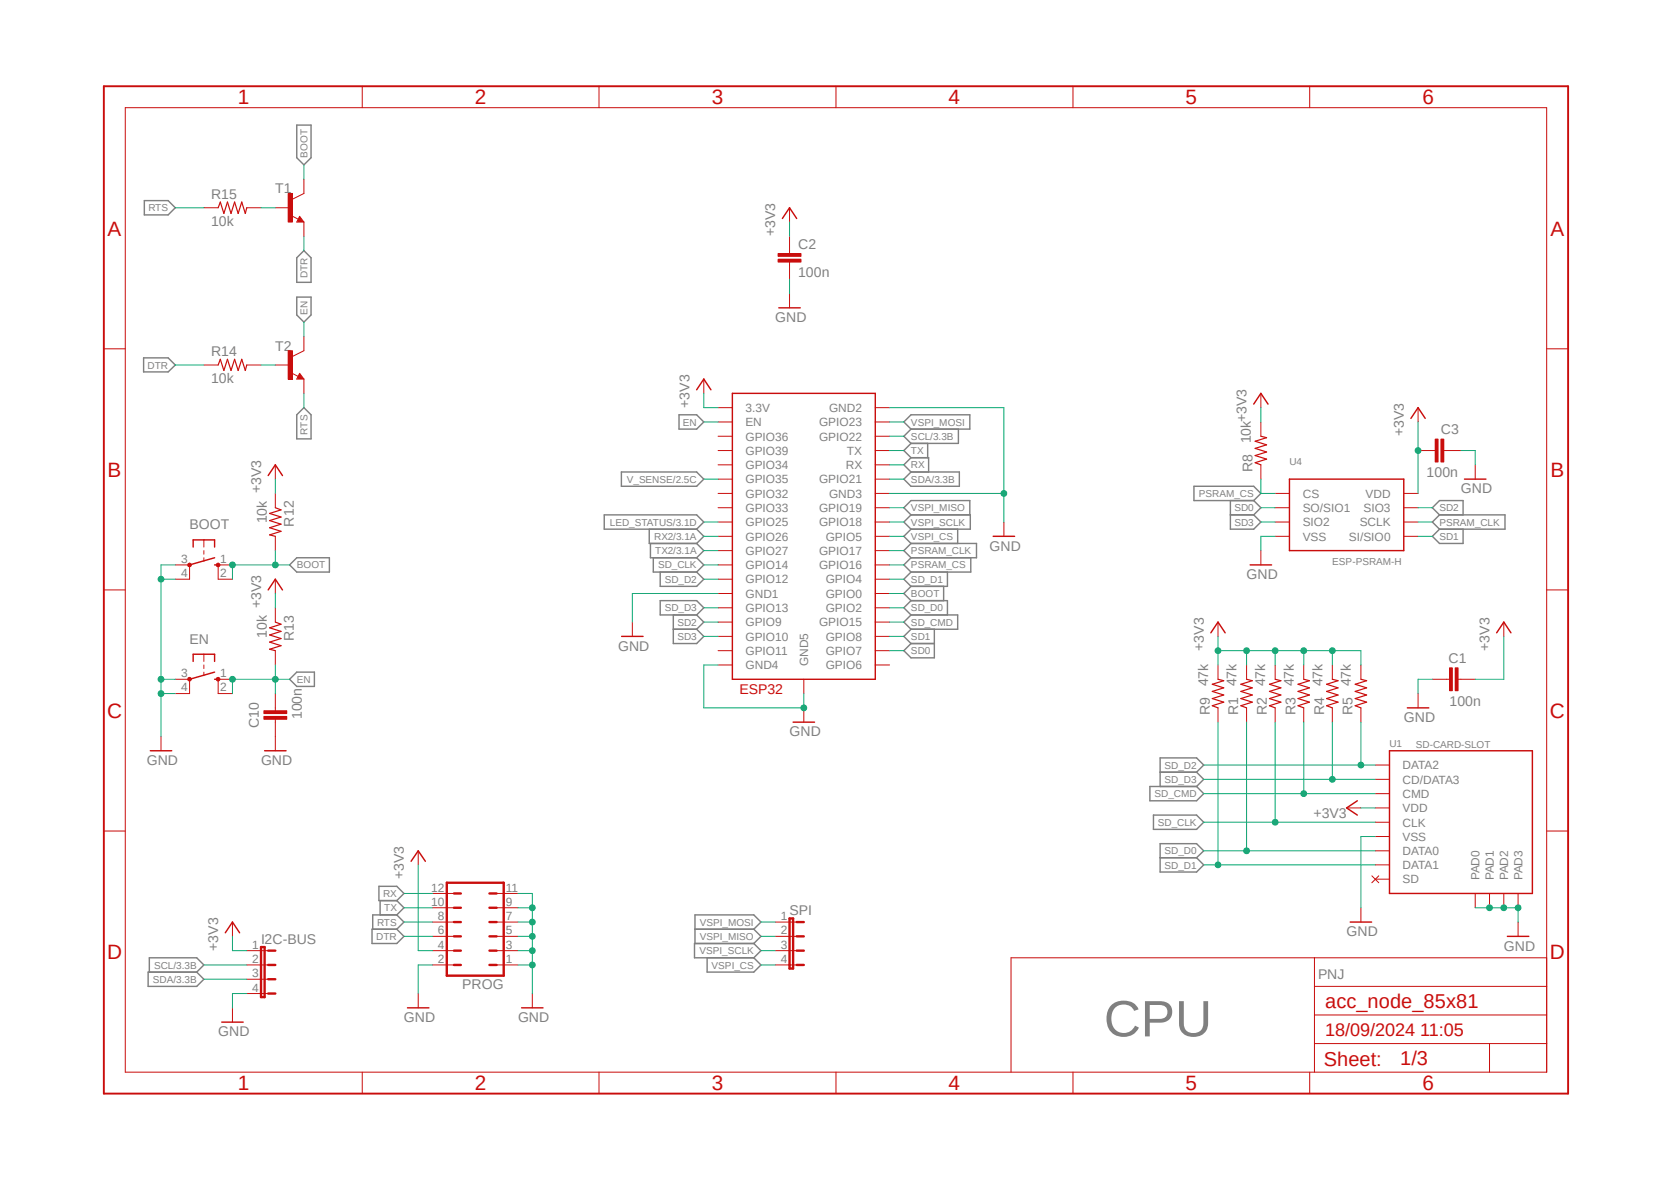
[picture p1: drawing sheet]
<svg xmlns="http://www.w3.org/2000/svg" width="297mm" height="210mm" viewBox="0 0 297 210" stroke-linecap="round" stroke-linejoin="round" font-family="sans-serif">
<path d="M17.9 15l261.2 179.9M279.1 15l-261.2 179.9" fill="none" stroke="#fff" stroke-width=".18"/>
<g fill="none" stroke="#808080" stroke-width=".25">
<path d="M25.7 35.6h4.2l1.3 1.3-1.3 1.3h-4.2zM52.7 22.2h2.6v5.8l-1.3 1.3-1.3-1.3zM52.7 52.8h2.6v3.2l-1.3 1.2-1.3-1.2zM52.7 45.8l1.3-1.3 1.3 1.3v4.4h-2.6zM25.5 63.6h4.4l1.3 1.3-1.3 1.2h-4.4zM52.7 73.7l1.3-1.3 1.3 1.3v4.3h-2.6zM120.7 73.7h3.1l1.3 1.3-1.3 1.2h-3.1zM160.7 75l1.2-1.3h10.5v2.5h-10.5zM161.9 76.2l-1.2 1.3 1.2 1.3M161.9 78.8l-1.2 1.3 1.2 1.2M164.9 78.8v2.5M170.3 76.2v2.6h-8.4"/>
<path d="M107.4 91.5h16.4l1.3 1.3-1.3 1.2h-16.4zM110.4 83.9h13.4l1.3 1.2-1.3 1.3h-13.4zM115.4 94v2.6h8.4M115.6 96.6v2.5h8.2M116.1 99.1v2.5h7.7M123.8 99.1l1.3 1.3-1.3 1.2M123.8 96.6l1.3 1.2-1.3 1.3M123.8 94l1.3 1.3-1.3 1.3M161.9 83.9h8.6v2.5h-8.6l-1.2-1.3zM161.9 81.3l-1.2 1.3 1.2 1.3M161.9 81.3h3.2v2.6M161.9 96.6h11.7v2.5h-11.7"/>
<path d="M161.9 91.5h10.6v2.5h-10.6M161.9 91.5l-1.2-1.3 1.2-1.3h10.5v2.6M161.9 99.1l-1.2 1.3 1.2 1.2M161.9 96.6l-1.2 1.2 1.2 1.3M161.9 94l-1.2 1.3 1.2 1.3M161.9 91.5l-1.2 1.3 1.2 1.2M170.2 94v2.6M172.6 99.1v2.5h-10.7M212.2 86.4h10.6l1.3 1.3-1.3 1.2h-10.6zM218.7 88.9v5.1h4.1l1.3-1.2-1.3-1.3M218.7 91.5h4.1M222.8 88.9l1.3 1.3-1.3 1.3"/>
<path d="M255.9 94l-1.3 1.3 1.3 1.3h4.2v-2.6M255.9 91.5h11.6v2.5h-11.6M255.9 91.5l-1.3-1.3 1.3-1.3h4.2v2.6M255.9 91.5l-1.3 1.3 1.3 1.2M51.5 100.4l1.2-1.3h5.8v2.5h-5.8zM52.7 119.4h3.2v2.6h-3.2l-1.2-1.3zM117.3 101.6v2.6h6.5l1.3-1.3-1.3-1.3M117.3 106.7h6.5l1.3 1.3-1.3 1.3h-6.5zM119.7 109.3v5h4.1l1.3-1.2-1.3-1.3M119.7 111.8h4.1M123.8 109.3l1.3 1.2-1.3 1.3M161.9 109.3h8.3v2.5h-8.3"/>
<path d="M161.9 106.7h6.5v2.6M161.9 106.7l-1.2 1.3 1.2 1.3M161.9 101.6l-1.2 1.3 1.2 1.3M161.9 104.2l-1.2 1.3 1.2 1.2M161.9 109.3l-1.2 1.2 1.2 1.3M161.9 114.3h4.2M161.9 111.8l-1.2 1.3 1.2 1.2M166.1 111.8v5.1h-4.2l-1.2-1.3 1.2-1.3M167.7 104.2v2.5M168.4 101.6v2.6h-6.5M204.4 139.7h8.3l1.3 1.3-1.3 1.3h-8.3zM206.2 137.2h6.5"/>
<path d="M212.7 137.2l1.3-1.3-1.3-1.2h-6.5v5M212.7 137.2l1.3 1.3-1.3 1.2M67.4 157.5h3.1l1.3 1.2-1.3 1.3h-3.1zM205 144.8h7.7l1.3 1.3-1.3 1.3h-7.7zM206.2 149.9h6.5l1.3 1.3-1.3 1.2 1.3 1.3-1.3 1.2h-6.5zM206.2 152.4h6.5M26.3 172.7h8.7l1.2 1.3-1.2 1.3h-8.7zM26.5 172.7v-2.5h8.5l1.2 1.2-1.2 1.3M66.1 165.1h4.4l1.3 1.3-1.3 1.2h-4.4zM67.6 160v2.6M70.5 160l1.3 1.3-1.3 1.3M70.5 162.6l1.3 1.2-1.3 1.3"/>
<path d="M70.5 162.6h-4.2v2.5M123.5 165.1h10.5M125.7 170.2v2.5h8.3l1.3-1.3-1.3-1.2M134 167.6h-10.6v2.6h10.6M134 165.1l1.3-1.3-1.3-1.2h-10.5v5M134 167.6l1.3 1.3-1.3 1.3M134 165.1l1.3 1.3-1.3 1.2"/>
</g>
<g fill="none" stroke="#c90d0c" stroke-width=".18">
<path d="M22.3 19.1h252.6v171.4h-252.6zM64.4 15.3v3.8M106.5 15.3v3.8M148.6 15.3v3.8M190.7 15.3v3.8M232.8 15.3v3.8M18.5 62h3.8M274.9 62h3.8M18.5 104.8h3.8M221.6 118.2v2.5M226.7 118.2v2.5M231.7 118.2v2.5"/>
<path d="M236.8 118.2v2.5M241.9 118.2v2.5M274.9 104.8h3.8M221.6 125.8v2.5M226.7 125.8v2.5M231.7 125.8v2.5M236.8 125.8v2.5M241.9 125.8v2.5M244.4 135.9h2.6M244.4 138.5h2.6M257.1 120.7h.5M259.2 120.7h.5"/>
<path d="M18.5 147.7h3.8M239.4 143.6h2.5M244.4 141h2.6M244.4 143.6h2.6M244.4 146.1h2.6M244.4 148.6h2.6M244.4 151.2h2.6M244.4 153.7h2.6M244.4 156.2h2.6M262.2 158.7v2.6M264.8 158.7v2.6M267.3 158.7v2.6"/>
<path d="M269.8 158.7v2.6M274.9 147.7h3.8M233.6 170.2v20.3M233.6 175.3h41.3M269.8 163.8v2.6M274.9 170.2h-95.2v20.3M64.4 190.5v3.8M106.5 190.5v3.8M148.6 190.5v3.8M190.7 190.5v3.8M232.8 190.5v3.8M233.6 185.4h41.3"/>
<path d="M233.6 180.3h41.3M264.8 185.4v5.1"/>
</g>
<path d="M247 133.4h25.4v25.3h-25.4zM241.3 142.3l-1.9 1.3 1.9 1.2M267.9 166.4h3.8" fill="none" stroke="#c90d0c" stroke-width=".25"/>
<path d="M18.5 15.3h260.2v179h-260.2z" fill="none" stroke="#c90d0c" stroke-width=".34"/>
<path d="M221.6 120.7l1 .2-2 .7 2 .6-2 .7 2 .6-2 .6 2 .7-2 .6 1 .4M226.7 120.7l1 .2-2.1 .7 2.1 .6-2.1 .7 2.1 .6-2.1 .6 2.1 .7-2.1 .6 1.1 .4M231.7 120.7l1 .2-2 .7 2 .6-2 .7 2 .6-2 .6 2 .7-2 .6 1 .4M236.8 120.7l1 .2-2 .7 2 .6-2 .7 2 .6-2 .6 2 .7-2 .6 1 .4M241.9 120.7l1 .2-2 .7 2 .6-2 .7 2 .6-2 .6 2 .7-2 .6 1 .4" fill="none" stroke="#c90d0c" stroke-width=".21"/>
<path d="M258.7 118.7h.5v4h-.5z" fill-rule="evenodd" fill="#c90d0c"/>
<path d="M258.7 118.7h.5v4h-.5z" fill="none" stroke="#c90d0c" stroke-width=".18"/>
<path d="M257.6 118.7h.5v4h-.5z" fill-rule="evenodd" fill="#c90d0c"/>
<g fill="none" stroke="#c90d0c" stroke-width=".18">
<path d="M140.3 44.5v.5M140.3 46.6v.5M125.1 67.4v2.5M127.6 77.5h2.6M127.6 75h2.6M127.6 72.4h2.6M155.6 77.5h2.5M155.6 75h2.5M155.6 72.4h2.5M127.6 97.8h2.6M127.6 95.3h2.6M127.6 92.8h2.6"/>
<path d="M127.6 90.2h2.6M127.6 87.7h2.6M127.6 85.1h2.6M127.6 82.6h2.6M127.6 80.1h2.6M155.6 97.8h2.5M155.6 95.3h2.5M155.6 92.8h2.5M155.6 90.2h2.5M155.6 87.7h2.5M155.6 85.1h2.5M155.6 82.6h2.5"/>
<path d="M155.6 80.1h2.5M127.6 118.2h2.6M127.6 115.6h2.6M127.6 113.1h2.6M127.6 110.5h2.6M127.6 108h2.6M127.6 105.5h2.6M127.6 102.9h2.6M127.6 100.4h2.6M155.6 118.2h2.5M155.6 115.6h2.5M155.6 113.1h2.5"/>
<path d="M155.6 110.5h2.5M155.6 108h2.5M155.6 105.5h2.5M155.6 102.9h2.5M155.6 100.4h2.5M257.6 118.7h.5v4h-.5zM142.9 120.7v2.5M142.9 125.8v2.5M252.1 123.2v2.6M254.6 120.7h2.5M259.7 120.7h2.5M243.8 155.6l1.3 1.2"/>
<path d="M245.1 155.6l-1.3 1.2"/>
</g>
<path d="M123.8 69.3l1.3-1.9 1.3 1.9M130.2 69.9h25.4v50.8h-25.4zM141 128.3h3.8M250.1 125.8h3.9" fill="none" stroke="#c90d0c" stroke-width=".25"/>
<path d="M138.3 46.1h4.1v.5h-4.1z" fill-rule="evenodd" fill="#c90d0c"/>
<path d="M138.3 46.1h4.1v.5h-4.1z" fill="none" stroke="#c90d0c" stroke-width=".18"/>
<path d="M138.3 45h4.1v.6h-4.1z" fill-rule="evenodd" fill="#c90d0c"/>
<g fill="none" stroke="#c90d0c" stroke-width=".18">
<path d="M140.3 36.9v2.6M138.3 45h4.1v.6h-4.1zM140.3 42v2.5M140.3 47.1v2.5M140.3 52.2v2.5M226.7 87.7h2.5M226.7 90.2h2.5M226.7 92.8h2.5M226.7 95.3h2.5M249.5 87.7h2.6M249.5 90.2h2.6M249.5 92.8h2.6"/>
<path d="M249.5 95.3h2.6M254.6 80.1h.5M256.6 80.1h.5M74.3 151.2v2.5M76.9 158.7h3.8M88.3 158.7h3.8M41.3 163.8v2.6M41.3 179.1v2.5M43.9 174h3.8M43.9 171.4h3.8M43.9 168.9h3.8M43.9 176.5h3.8"/>
<path d="M74.3 176.5v2.6M76.9 171.4h3.8M76.9 168.9h3.8M76.9 166.4h3.8M76.9 163.8h3.8M76.9 161.3h3.8M88.3 171.4h3.8M88.3 168.9h3.8M88.3 166.4h3.8M88.3 163.8h3.8M88.3 161.3h3.8M94.6 176.5v2.6"/>
</g>
<path d="M139.1 38.8l1.2-1.9 1.3 1.9M138.4 54.7h3.8M229.2 85.1h20.3v12.7h-20.3zM73.1 153l1.2-1.8 1.3 1.8M40 165.7l1.3-1.9 1.3 1.9M72.4 179.1h3.8M92.7 179.1h3.8M39.4 181.6h3.8" fill="none" stroke="#c90d0c" stroke-width=".25"/>
<g fill="none" stroke="#c90d0c" stroke-width=".42">
<path d="M79.4 156.8h10.1v16.6h-10.1zM80.7 158.7h1.2M87 158.7h1.3M46.4 168.3h.6v8.9h-.6zM47.7 174h1.2M47.7 171.4h1.2M47.7 168.9h1.2M47.7 176.5h1.2M80.7 171.4h1.2M80.7 168.9h1.2M80.7 166.4h1.2M80.7 163.8h1.2"/>
<path d="M80.7 161.3h1.2M87 171.4h1.3M87 168.9h1.3M87 166.4h1.3M87 163.8h1.3M87 161.3h1.3"/>
</g>
<path d="M255.1 78h.5v4.1h-.5z" fill-rule="evenodd" fill="#c90d0c"/>
<path d="M255.1 78h.5v4.1h-.5z" fill="none" stroke="#c90d0c" stroke-width=".18"/>
<path d="M256.1 78h.5v4.1h-.5z" fill-rule="evenodd" fill="#c90d0c"/>
<g fill="none" stroke="#c90d0c" stroke-width=".18">
<path d="M224.1 69.9v2.5M224.1 75v2.5M252.1 72.4v2.6M256.1 78h.5v4.1h-.5zM36.2 95.9v1.3M36.2 97.8v.7M36.2 99.1v.6M224.1 82.6v2.5M224.1 97.8v2.6M252.1 80.1h2.5M257.1 80.1h2.6M262.2 82.6v2.5"/>
<path d="M33.7 100.4v2.5M38.8 100.4v2.5M216.5 110.5v2.6M216.5 118.2v2.5M267.3 110.5v2.6M216.5 125.8v2.5M241.9 161.3v2.5"/>
</g>
<path d="M222.8 71.8l1.3-1.9 1.3 1.9M250.8 74.3l1.3-1.9 1.2 1.9M34.3 97.2v-1.3h3.8v1.3M38.1 99.1l-4.4 1.3M260.3 85.1h3.8M38.1 100.4h.7M215.2 112.4l1.3-1.9 1.3 1.9M222.2 100.4h3.8M266 112.4l1.3-1.9 1.3 1.9M240 163.8h3.8" fill="none" stroke="#c90d0c" stroke-width=".25"/>
<path d="M224.1 77.5l1 .3-2 .6 2 .6-2 .7 2 .6-2 .6 2 .7-2 .6 1 .4M216.5 120.7l1 .2-2 .7 2 .6-2 .7 2 .6-2 .6 2 .7-2 .6 1 .4" fill="none" stroke="#c90d0c" stroke-width=".21"/>
<path d="M33.4 100.2l.3-.2 .2 .2 .1 .2-.1 .2h-.5z" fill-rule="evenodd" fill="#c90d0c"/>
<path d="M33.4 100.2l.3-.2 .2 .2 .1 .2-.1 .2h-.5z" fill="none" stroke="#c90d0c" stroke-width=".18"/>
<path d="M38.5 100.2l.3-.2 .2 .2 .1 .2-.1 .2h-.5z" fill-rule="evenodd" fill="#c90d0c"/>
<path d="M31.2 100.4h2.5M31.2 102.9h2.5M36.2 116.2v1.3M36.2 118.2v.6M36.2 119.4v.7M38.5 100.2l.3-.2 .2 .2 .1 .2-.1 .2h-.5zM38.8 100.4h2.5M38.8 102.9h2.5M33.7 120.7v2.5M38.8 120.7v2.5" fill="none" stroke="#c90d0c" stroke-width=".18"/>
<path d="M34.3 117.5v-1.3h3.8v1.3M38.1 119.4l-4.4 1.3M38.1 120.7h.7" fill="none" stroke="#c90d0c" stroke-width=".25"/>
<path d="M33.4 120.4h.5l.1 .3-.1 .2-.2 .1-.3-.1z" fill-rule="evenodd" fill="#c90d0c"/>
<path d="M33.4 120.4h.5l.1 .3-.1 .2-.2 .1-.3-.1z" fill="none" stroke="#c90d0c" stroke-width=".18"/>
<path d="M38.5 120.4h.5l.1 .3-.1 .2-.2 .1-.3-.1z" fill-rule="evenodd" fill="#c90d0c"/>
<g fill="none" stroke="#c90d0c" stroke-width=".18">
<path d="M51.8 38.3l1.2 .6M53.3 38.4l.7 1.1h-1.3zM54 34.4l-2 1M48.9 82.6v2.5M48.9 87.7v2.5M48.9 95.3v2.5M48.9 102.9v2.6M48.9 108v2.5M48.9 115.6v2.6M28.6 130.9v2.5M31.2 120.7h2.5M31.2 123.2h2.5"/>
<path d="M38.5 120.4h.5l.1 .3-.1 .2-.2 .1-.3-.1zM38.8 120.7h2.5M38.8 123.2h2.5"/>
</g>
<path d="M53.3 38.9l.1 .3h-.4l.3-.5 .5 .6h-.8M47.7 84.5l1.2-1.9 1.3 1.9M47.7 104.8l1.2-1.9 1.3 1.9M26.7 133.4h3.8" fill="none" stroke="#c90d0c" stroke-width=".25"/>
<path d="M48.9 90.2l1.1 .4-2.1 .6 2.1 .7-2.1 .6 2.1 .6-2.1 .7 2.1 .6-2.1 .6 1 .3M48.9 110.5l1.1 .4-2.1 .6 2.1 .7-2.1 .6 2.1 .7-2.1 .6 2.1 .6-2.1 .7 1 .2" fill="none" stroke="#c90d0c" stroke-width=".21"/>
<path d="M51.2 34.4h.8v5.1h-.8z" fill-rule="evenodd" fill="#c90d0c"/>
<path d="M48.9 36.9h2.6M51.2 34.4h.8v5.1h-.8zM54 31.8v2.6M54 39.5v2.5M51.8 66.3l1.2 .6M53.3 66.3l.7 1.1h-1.3zM54 62.3l-2 1" fill="none" stroke="#c90d0c" stroke-width=".18"/>
<path d="M53.3 66.8l.1 .3h-.4l.3-.5 .5 .6h-.8" fill="none" stroke="#c90d0c" stroke-width=".25"/>
<path d="M51.2 62.3h.8v5.1h-.8z" fill-rule="evenodd" fill="#c90d0c"/>
<g fill="none" stroke="#c90d0c" stroke-width=".18">
<path d="M36.2 36.9h2.6M43.9 36.9h2.5M54 59.8v2.5M36.2 64.9h2.6M43.9 64.9h2.5M48.9 64.9h2.6M51.2 62.3h.8v5.1h-.8zM54 67.4v2.5M178.4 92.8v2.5M112.4 110.5v2.6M48.9 125.8v.5M48.9 127.8v.5"/>
<path d="M137.8 168.9h3.8M137.8 166.4h3.8M137.8 163.8h3.8M137.8 171.4h3.8"/>
</g>
<path d="M38.8 36.9l.4-1 .6 2 .6-2 .7 2 .6-2 .6 2 .7-2 .6 2 .3-1M38.8 64.9l.4-1.1 .6 2 .6-2 .7 2 .6-2 .6 2 .7-2 .6 2 .3-.9" fill="none" stroke="#c90d0c" stroke-width=".21"/>
<path d="M176.5 95.3h3.8M110.5 113.1h3.8" fill="none" stroke="#c90d0c" stroke-width=".25"/>
<path d="M140.3 163.2h.7v8.9h-.7zM141.6 168.9h1.3M141.6 166.4h1.3M141.6 163.8h1.3M141.6 171.4h1.3" fill="none" stroke="#c90d0c" stroke-width=".42"/>
<path d="M46.9 126.3h4.1v.5h-4.1z" fill-rule="evenodd" fill="#c90d0c"/>
<path d="M46.9 126.3h4.1v.5h-4.1z" fill="none" stroke="#c90d0c" stroke-width=".18"/>
<path d="M46.9 127.3h4.1v.5h-4.1z" fill-rule="evenodd" fill="#c90d0c"/>
<path d="M46.9 127.3h4.1v.5h-4.1zM48.9 123.2v2.6M48.9 128.3v5.1" fill="none" stroke="#c90d0c" stroke-width=".18"/>
<path d="M47 133.4h3.8" fill="none" stroke="#c90d0c" stroke-width=".25"/>
<path d="M214 135.9h30.4M241.9 128.3v7.6" fill="none" stroke="#0dab76" stroke-width=".18"/>
<circle cx="241.9" cy="135.9" r=".51" fill="#0dab76"/>
<g fill="none" stroke="#0dab76" stroke-width=".18">
<path d="M125.1 102.9h2.5M214 138.5h30.4M236.8 128.3v10.2"/>
<circle cx="241.9" cy="135.9" r=".51"/>
</g>
<circle cx="236.8" cy="138.5" r=".51" fill="#0dab76"/>
<g fill="none" stroke="#0dab76" stroke-width=".18">
<path d="M125.1 108h2.5M221.6 128.3v22.9M214 151.2h30.4"/>
<circle cx="236.8" cy="138.5" r=".51"/>
</g>
<circle cx="221.6" cy="151.2" r=".51" fill="#0dab76"/>
<g fill="none" stroke="#0dab76" stroke-width=".18">
<path d="M158.1 108h2.6M216.5 128.3v25.4M214 153.7h30.4"/>
<circle cx="221.6" cy="151.2" r=".51"/>
</g>
<circle cx="216.5" cy="153.7" r=".51" fill="#0dab76"/>
<g fill="none" stroke="#0dab76" stroke-width=".18">
<path d="M140.3 39.5v2.5M125.1 69.9v2.5h2.5M252.1 75v12.7M158.1 102.9h2.6M74.3 153.7v15.2h2.6M41.3 166.4v2.5h2.6"/>
<circle cx="216.5" cy="153.7" r=".51"/>
</g>
<circle cx="252" cy="80.1" r=".51" fill="#0dab76"/>
<g fill="none" stroke="#0dab76" stroke-width=".18">
<path d="M224.1 72.4v2.6M216.5 113.1v5.1M216.5 115.6h25.4v2.6M241.9 143.6h2.5"/>
<circle cx="252" cy="80.1" r=".51"/>
</g>
<circle cx="216.5" cy="115.6" r=".51" fill="#0dab76"/>
<g fill="none" stroke="#0dab76" stroke-width=".18">
<path d="M236.8 115.6v2.6"/>
<circle cx="216.5" cy="115.6" r=".51"/>
</g>
<circle cx="236.8" cy="115.6" r=".51" fill="#0dab76"/>
<g fill="none" stroke="#0dab76" stroke-width=".18">
<path d="M231.7 115.6v2.6"/>
<circle cx="236.8" cy="115.6" r=".51"/>
</g>
<circle cx="231.7" cy="115.6" r=".51" fill="#0dab76"/>
<g fill="none" stroke="#0dab76" stroke-width=".18">
<path d="M226.7 115.6v2.6"/>
<circle cx="231.7" cy="115.6" r=".51"/>
</g>
<circle cx="226.6" cy="115.6" r=".51" fill="#0dab76"/>
<g fill="none" stroke="#0dab76" stroke-width=".18">
<path d="M221.6 115.6v2.6"/>
<circle cx="226.6" cy="115.6" r=".51"/>
</g>
<circle cx="221.6" cy="115.6" r=".51" fill="#0dab76"/>
<g fill="none" stroke="#0dab76" stroke-width=".18">
<path d="M48.9 85.1v2.6M48.9 105.5v2.5M267.3 113.1v7.6h-5.1M262.2 161.3h5.1"/>
<circle cx="221.6" cy="115.6" r=".51"/>
</g>
<circle cx="264.7" cy="161.3" r=".51" fill="#0dab76"/>
<g fill="none" stroke="#0dab76" stroke-width=".18">
<path d="M267.3 161.3h2.5"/>
<circle cx="264.7" cy="161.3" r=".51"/>
</g>
<circle cx="267.3" cy="161.3" r=".51" fill="#0dab76"/>
<g fill="none" stroke="#0dab76" stroke-width=".18">
<path d="M269.8 161.3v2.5"/>
<circle cx="267.3" cy="161.3" r=".51"/>
</g>
<circle cx="269.8" cy="161.3" r=".51" fill="#0dab76"/>
<g fill="none" stroke="#0dab76" stroke-width=".18">
<path d="M127.6 118.2h-2.5v7.6h17.8v-2.6M254.6 120.7h-2.5v2.5"/>
<circle cx="269.8" cy="161.3" r=".51"/>
</g>
<circle cx="142.9" cy="125.8" r=".51" fill="#0dab76"/>
<g fill="none" stroke="#0dab76" stroke-width=".18">
<path d="M140.3 49.6v2.6M92.1 158.7h2.5v17.8M43.9 176.5h-2.6v2.6M92.1 171.4h2.5"/>
<circle cx="142.9" cy="125.8" r=".51"/>
</g>
<circle cx="94.6" cy="171.4" r=".51" fill="#0dab76"/>
<g fill="none" stroke="#0dab76" stroke-width=".18">
<path d="M92.1 168.9h2.5"/>
<circle cx="94.6" cy="171.4" r=".51"/>
</g>
<circle cx="94.6" cy="168.9" r=".51" fill="#0dab76"/>
<g fill="none" stroke="#0dab76" stroke-width=".18">
<path d="M92.1 166.4h2.5"/>
<circle cx="94.6" cy="168.9" r=".51"/>
</g>
<circle cx="94.6" cy="166.4" r=".51" fill="#0dab76"/>
<g fill="none" stroke="#0dab76" stroke-width=".18">
<path d="M92.1 163.8h2.5"/>
<circle cx="94.6" cy="166.4" r=".51"/>
</g>
<circle cx="94.6" cy="163.8" r=".51" fill="#0dab76"/>
<g fill="none" stroke="#0dab76" stroke-width=".18">
<path d="M92.1 161.3h2.5"/>
<circle cx="94.6" cy="163.8" r=".51"/>
</g>
<circle cx="94.6" cy="161.3" r=".51" fill="#0dab76"/>
<g fill="none" stroke="#0dab76" stroke-width=".18">
<path d="M226.7 95.3h-2.6v2.5M259.7 80.1h2.5v2.5M28.6 102.9h2.6M31.2 100.4h-2.6v30.5M244.4 148.6h-2.5v12.7M76.9 171.4h-2.6v5.1"/>
<circle cx="94.6" cy="161.3" r=".51"/>
</g>
<circle cx="28.6" cy="102.9" r=".51" fill="#0dab76"/>
<g fill="none" stroke="#0dab76" stroke-width=".18">
<path d="M28.6 120.7h2.6"/>
<circle cx="28.6" cy="102.9" r=".51"/>
</g>
<circle cx="28.6" cy="120.7" r=".51" fill="#0dab76"/>
<g fill="none" stroke="#0dab76" stroke-width=".18">
<path d="M28.6 123.2h2.6"/>
<circle cx="28.6" cy="120.7" r=".51"/>
</g>
<circle cx="28.6" cy="123.2" r=".51" fill="#0dab76"/>
<g fill="none" stroke="#0dab76" stroke-width=".18">
<path d="M158.1 72.4h20.3v20.4M158.1 87.7h20.3M127.6 105.5h-15.2v5"/>
<circle cx="28.6" cy="123.2" r=".51"/>
</g>
<circle cx="178.4" cy="87.7" r=".51" fill="#0dab76"/>
<g fill="none" stroke="#0dab76" stroke-width=".18">
<path d="M125.1 75h2.5M48.9 118.2v2.5h-7.6v2.5"/>
<circle cx="178.4" cy="87.7" r=".51"/>
</g>
<circle cx="41.3" cy="120.7" r=".51" fill="#0dab76"/>
<g fill="none" stroke="#0dab76" stroke-width=".18">
<path d="M48.9 120.7h2.6"/>
<circle cx="41.3" cy="120.7" r=".51"/>
</g>
<circle cx="48.9" cy="120.7" r=".51" fill="#0dab76"/>
<g fill="none" stroke="#0dab76" stroke-width=".18">
<path d="M31.2 36.9h5M54 42v2.5M54 57.2v2.6M31.2 64.9h5M54 69.9v2.5M158.1 77.5h2.6M48.9 97.8v2.6h-7.6v2.5M158.1 85.1h2.6M158.1 82.6h2.6M158.1 80.1h2.6M158.1 105.5h2.6M48.9 120.7v2.5"/>
<path d="M71.8 158.7h5.1M36.2 171.4h7.7M36.2 174h7.7M71.8 163.8h5.1M71.8 166.4h5.1M71.8 161.3h5.1"/>
<circle cx="48.9" cy="120.7" r=".51"/>
</g>
<circle cx="41.3" cy="100.4" r=".51" fill="#0dab76"/>
<g fill="none" stroke="#0dab76" stroke-width=".18">
<path d="M48.9 100.4h2.6"/>
<circle cx="41.3" cy="100.4" r=".51"/>
</g>
<circle cx="48.9" cy="100.4" r=".51" fill="#0dab76"/>
<g fill="none" stroke="#0dab76" stroke-width=".18">
<path d="M54 29.3v2.5M226.7 128.3v17.8M214 146.1h30.4"/>
<circle cx="48.9" cy="100.4" r=".51"/>
</g>
<circle cx="226.6" cy="146.1" r=".51" fill="#0dab76"/>
<g fill="none" stroke="#0dab76" stroke-width=".18">
<path d="M125.1 100.4h2.5M158.1 110.5h2.6M231.7 128.3v12.7M214 141h30.4"/>
<circle cx="226.6" cy="146.1" r=".51"/>
</g>
<circle cx="231.7" cy="141" r=".51" fill="#0dab76"/>
<g fill="none" stroke="#0dab76" stroke-width=".18">
<path d="M46.4 36.9h2.5M46.4 64.9h2.5M158.1 75h2.6M125.1 97.8h2.5M125.1 95.3h2.5M125.1 92.8h2.5M125.1 85.1h2.5M158.1 97.8h2.6M158.1 95.3h2.6M158.1 90.2h2.6M158.1 92.8h2.6M224.1 85.1v2.6h2.6"/>
<path d="M224.1 90.2h2.6M224.1 92.8h2.6M252.1 95.3h2.5M252.1 90.2h2.5M252.1 92.8h2.5M125.1 113.1h2.5M125.1 110.5h2.5M158.1 100.4h2.6M158.1 115.6h2.6M158.1 113.1h2.6M135.3 171.4h2.5M135.3 168.9h2.5"/>
<path d="M135.3 166.4h2.5M135.3 163.8h2.5"/>
<circle cx="231.7" cy="141" r=".51"/>
</g>
<text font-size="9.1" fill="#808080" x="196.2" y="184.1">CPU</text>
<g font-size="3.7" fill="#c90d0c">
<text x="42.3" y="18.5">1</text>
<text x="84.4" y="18.5">2</text>
<text x="126.5" y="18.5">3</text>
<text x="168.6" y="18.5">4</text>
<text x="210.7" y="18.5">5</text>
<text x="252.9" y="18.5">6</text>
<text x="19.1" y="41.9">A</text>
<text x="275.6" y="41.9">A</text>
<text x="19.1" y="84.7">B</text>
<text x="275.6" y="84.7">B</text>
<text x="19" y="127.5">C</text>
<text x="275.5" y="127.5">C</text>
<text x="19" y="170.4">D</text>
<text x="275.5" y="170.4">D</text>
<text x="42.3" y="193.7">1</text>
<text x="84.4" y="193.7">2</text>
<text x="126.5" y="193.7">3</text>
<text x="168.6" y="193.7">4</text>
<text x="210.7" y="193.7">5</text>
<text x="252.9" y="193.7">6</text>
</g>
<g font-size="3.6" fill="#c90d0c">
<text x="235.5" y="179.1">acc_node_85x81</text>
<text x="235.3" y="189.4">Sheet:</text>
<text x="248.9" y="189.2">1/3</text>
</g>
<text font-size="3.2" fill="#c90d0c" x="235.5" y="184.1">18/09/2024 11:05</text>
<g font-size="2.5" fill="#808080">
<text x="37.5" y="35.4">R15</text>
<text x="48.9" y="34.4">T1</text>
<text x="37.5" y="40.2">10k</text>
<text x="137.8" y="42" transform="rotate(-90 137.8 42)">+3V3</text>
<text x="141.9" y="44.2">C2</text>
<text x="141.9" y="49.2">100n</text>
<text x="137.8" y="57.2">GND</text>
<text x="37.5" y="63.3">R14</text>
<text x="48.9" y="62.3">T2</text>
<text x="37.5" y="68.1">10k</text>
<text x="122.6" y="72.4" transform="rotate(-90 122.6 72.4)">+3V3</text>
<text x="221.6" y="75" transform="rotate(-90 221.6 75)">+3V3</text>
<text x="249.5" y="77.5" transform="rotate(-90 249.5 77.5)">+3V3</text>
<text x="256.1" y="77.1">C3</text>
<text x="222.3" y="78.8" transform="rotate(-90 222.3 78.8)">10k</text>
<text x="222.6" y="83.9" transform="rotate(-90 222.6 83.9)">R8</text>
<text x="46.4" y="87.7" transform="rotate(-90 46.4 87.7)">+3V3</text>
<text x="253.6" y="84.8">100n</text>
<text x="259.7" y="87.7">GND</text>
<text x="33.7" y="94">BOOT</text>
<text x="47.4" y="93" transform="rotate(-90 47.4 93)">10k</text>
<text x="52.2" y="93.6" transform="rotate(-90 52.2 93.6)">R12</text>
<text x="175.9" y="97.8">GND</text>
<text x="46.4" y="108" transform="rotate(-90 46.4 108)">+3V3</text>
<text x="221.6" y="102.9">GND</text>
<text x="47.4" y="113.3" transform="rotate(-90 47.4 113.3)">10k</text>
<text x="52.2" y="113.9" transform="rotate(-90 52.2 113.9)">R13</text>
<text x="33.7" y="114.3">EN</text>
<text x="109.9" y="115.6">GND</text>
<text x="214" y="115.6" transform="rotate(-90 214 115.6)">+3V3</text>
<text x="257.5" y="117.8">C1</text>
<text x="264.8" y="115.6" transform="rotate(-90 264.8 115.6)">+3V3</text>
<text x="214.7" y="122" transform="rotate(-90 214.7 122)">47k</text>
<text x="219.8" y="122" transform="rotate(-90 219.8 122)">47k</text>
<text x="224.9" y="122" transform="rotate(-90 224.9 122)">47k</text>
<text x="230" y="122" transform="rotate(-90 230 122)">47k</text>
<text x="235" y="122" transform="rotate(-90 235 122)">47k</text>
<text x="240.1" y="122" transform="rotate(-90 240.1 122)">47k</text>
<text x="257.6" y="125.4">100n</text>
<text x="46" y="129.4" transform="rotate(-90 46 129.4)">C10</text>
<text x="53.6" y="127.8" transform="rotate(-90 53.6 127.8)">100n</text>
<text x="140.3" y="130.9">GND</text>
<text x="215" y="127" transform="rotate(-90 215 127)">R9</text>
<text x="220.1" y="127" transform="rotate(-90 220.1 127)">R1</text>
<text x="225.2" y="127" transform="rotate(-90 225.2 127)">R2</text>
<text x="230.3" y="127" transform="rotate(-90 230.3 127)">R3</text>
<text x="235.3" y="127" transform="rotate(-90 235.3 127)">R4</text>
<text x="240.4" y="127" transform="rotate(-90 240.4 127)">R5</text>
<text x="249.5" y="128.3">GND</text>
<text x="26.1" y="135.9">GND</text>
<text x="46.4" y="135.9">GND</text>
<text x="233.5" y="145.3">+3V3</text>
<text x="71.8" y="156.2" transform="rotate(-90 71.8 156.2)">+3V3</text>
<text x="46.4" y="167.6">I2C-BUS</text>
<text x="140.3" y="162.6">SPI</text>
<text x="239.4" y="166.4">GND</text>
<text x="38.8" y="168.9" transform="rotate(-90 38.8 168.9)">+3V3</text>
<text x="234.3" y="174">PNJ</text>
<text x="267.3" y="168.9">GND</text>
<text x="82.2" y="175.8">PROG</text>
<text x="38.8" y="184.2">GND</text>
<text x="71.8" y="181.6">GND</text>
<text x="92.1" y="181.6">GND</text>
</g>
<text font-size="2.5" fill="#c90d0c" x="131.4" y="123.2">ESP32</text>
<g font-size="2.1" fill="#808080">
<text x="132.5" y="75.7">EN</text>
<text x="132.5" y="73.2">3.3V</text>
<text x="145.6" y="75.7">GPIO23</text>
<text x="147.4" y="73.2">GND2</text>
<text x="132.5" y="83.4">GPIO34</text>
<text x="132.5" y="80.8">GPIO39</text>
<text x="132.5" y="78.3">GPIO36</text>
<text x="145.6" y="78.3">GPIO22</text>
<text x="150.3" y="83.4">RX</text>
<text x="150.5" y="80.8">TX</text>
<text x="132.5" y="88.4">GPIO32</text>
<text x="132.5" y="85.9">GPIO35</text>
<text x="145.6" y="85.9">GPIO21</text>
<text x="147.4" y="88.4">GND3</text>
<text x="231.6" y="88.4">CS</text>
<text x="242.7" y="88.4">VDD</text>
<text x="132.5" y="93.5">GPIO25</text>
<text x="132.5" y="91">GPIO33</text>
<text x="145.6" y="93.5">GPIO18</text>
<text x="145.6" y="91">GPIO19</text>
<text x="231.6" y="91">SO/SIO1</text>
<text x="231.6" y="93.5">SIO2</text>
<text x="241.7" y="93.5">SCLK</text>
<text x="242.4" y="91">SIO3</text>
<text x="32.2" y="100">3</text>
<text x="39.1" y="100">1</text>
<text x="132.5" y="101.1">GPIO14</text>
<text x="132.5" y="98.6">GPIO27</text>
<text x="132.5" y="96.1">GPIO26</text>
<text x="145.6" y="101.1">GPIO16</text>
<text x="145.6" y="98.6">GPIO17</text>
<text x="146.8" y="96.1">GPIO5</text>
<text x="231.6" y="96.1">VSS</text>
<text x="239.8" y="96.1">SI/SIO0</text>
<text x="32.2" y="102.6">4</text>
<text x="39.1" y="102.6">2</text>
<text x="132.5" y="106.2">GND1</text>
<text x="132.5" y="103.7">GPIO12</text>
<text x="146.8" y="106.2">GPIO0</text>
<text x="146.8" y="103.7">GPIO4</text>
<text x="132.5" y="113.8">GPIO10</text>
<text x="132.5" y="111.3">GPIO9</text>
<text x="132.5" y="108.8">GPIO13</text>
<text x="145.6" y="111.3">GPIO15</text>
<text x="146.8" y="113.8">GPIO8</text>
<text x="146.8" y="108.8">GPIO2</text>
<text x="132.5" y="118.9">GND4</text>
<text x="132.5" y="116.4">GPIO11</text>
<text x="143.6" y="118.4" transform="rotate(-90 143.6 118.4)">GND5</text>
<text x="146.8" y="118.9">GPIO6</text>
<text x="146.8" y="116.4">GPIO7</text>
<text x="32.2" y="120.3">3</text>
<text x="32.2" y="122.9">4</text>
<text x="39.1" y="120.3">1</text>
<text x="39.1" y="122.9">2</text>
<text x="249.3" y="136.7">DATA2</text>
<text x="249.3" y="139.2">CD/DATA3</text>
<text x="249.3" y="141.8">CMD</text>
<text x="249.3" y="144.3">VDD</text>
<text x="249.3" y="146.9">CLK</text>
<text x="249.3" y="149.4">VSS</text>
<text x="249.3" y="151.9">DATA0</text>
<text x="249.3" y="154.4">DATA1</text>
<text x="76.7" y="161">10</text>
<text x="76.7" y="158.4">12</text>
<text x="89.9" y="161">9</text>
<text x="89.9" y="158.4">11</text>
<text x="249.3" y="157">SD</text>
<text x="263" y="156.4" transform="rotate(-90 263 156.4)">PAD0</text>
<text x="265.5" y="156.4" transform="rotate(-90 265.5 156.4)">PAD1</text>
<text x="268.1" y="156.4" transform="rotate(-90 268.1 156.4)">PAD2</text>
<text x="270.6" y="156.4" transform="rotate(-90 270.6 156.4)">PAD3</text>
<text x="77.9" y="166">6</text>
<text x="77.9" y="163.5">8</text>
<text x="89.9" y="166">5</text>
<text x="89.9" y="163.5">7</text>
<text x="138.8" y="163.5">1</text>
<text x="138.8" y="166">2</text>
<text x="44.8" y="168.6">1</text>
<text x="44.8" y="171.1">2</text>
<text x="44.8" y="173.7">3</text>
<text x="77.9" y="171.1">2</text>
<text x="77.9" y="168.6">4</text>
<text x="89.9" y="171.1">1</text>
<text x="89.9" y="168.6">3</text>
<text x="138.8" y="168.6">3</text>
<text x="138.8" y="171.1">4</text>
<text x="44.8" y="176.2">4</text>
</g>
<g font-size="1.8" fill="#808080">
<text x="54.7" y="28" transform="rotate(-90 54.7 28)">BOOT</text>
<text x="26.4" y="37.5">RTS</text>
<text x="54.7" y="49.4" transform="rotate(-90 54.7 49.4)">DTR</text>
<text x="54.7" y="56" transform="rotate(-90 54.7 56)">EN</text>
<text x="26.2" y="65.5">DTR</text>
<text x="54.7" y="77.2" transform="rotate(-90 54.7 77.2)">RTS</text>
<text x="121.4" y="75.6">EN</text>
<text x="161.9" y="75.6">VSPI_MOSI</text>
<text x="161.9" y="78.1">SCL/3.3B</text>
<text x="161.9" y="83.2">RX</text>
<text x="161.9" y="80.7">TX</text>
<text x="229.2" y="82.6">U4</text>
<text x="111.4" y="85.8">V_SENSE/2.5C</text>
<text x="161.9" y="85.8">SDA/3.3B</text>
<text x="213.1" y="88.3">PSRAM_CS</text>
<text x="108.4" y="93.4">LED_STATUS/3.1D</text>
<text x="116.3" y="95.9">RX2/3.1A</text>
<text x="161.9" y="95.9">VSPI_CS</text>
<text x="161.9" y="93.4">VSPI_SCLK</text>
<text x="161.9" y="90.8">VSPI_MISO</text>
<text x="219.4" y="90.8">SD0</text>
<text x="219.4" y="93.4">SD3</text>
<text x="255.9" y="90.8">SD2</text>
<text x="255.9" y="93.4">PSRAM_CLK</text>
<text x="255.9" y="95.9">SD1</text>
<text x="52.7" y="101">BOOT</text>
<text x="116.5" y="98.5">TX2/3.1A</text>
<text x="117" y="101">SD_CLK</text>
<text x="161.9" y="101">PSRAM_CS</text>
<text x="161.9" y="98.5">PSRAM_CLK</text>
<text x="236.8" y="100.4">ESP-PSRAM-H</text>
<text x="118.2" y="103.5">SD_D2</text>
<text x="161.9" y="103.5">SD_D1</text>
<text x="161.9" y="106.1">BOOT</text>
<text x="118.2" y="108.6">SD_D3</text>
<text x="120.4" y="113.7">SD3</text>
<text x="120.4" y="111.2">SD2</text>
<text x="161.9" y="108.6">SD_D0</text>
<text x="161.9" y="111.2">SD_CMD</text>
<text x="161.9" y="113.7">SD1</text>
<text x="161.9" y="116.2">SD0</text>
<text x="52.7" y="121.3">EN</text>
<text x="207" y="136.6">SD_D2</text>
<text x="247" y="132.7">U1</text>
<text x="251.7" y="132.8">SD-CARD-SLOT</text>
<text x="205.2" y="141.6">SD_CMD</text>
<text x="207" y="139.1">SD_D3</text>
<text x="205.8" y="146.7">SD_CLK</text>
<text x="207" y="151.8">SD_D0</text>
<text x="207" y="154.3">SD_D1</text>
<text x="68.1" y="159.4">RX</text>
<text x="68.3" y="161.9">TX</text>
<text x="66.9" y="167">DTR</text>
<text x="67" y="164.5">RTS</text>
<text x="124.4" y="167">VSPI_MISO</text>
<text x="124.4" y="164.5">VSPI_MOSI</text>
<text x="27.4" y="172.1">SCL/3.3B</text>
<text x="124.3" y="169.5">VSPI_SCLK</text>
<text x="126.5" y="172.1">VSPI_CS</text>
<text x="27.2" y="174.6">SDA/3.3B</text>
</g>
</svg>
